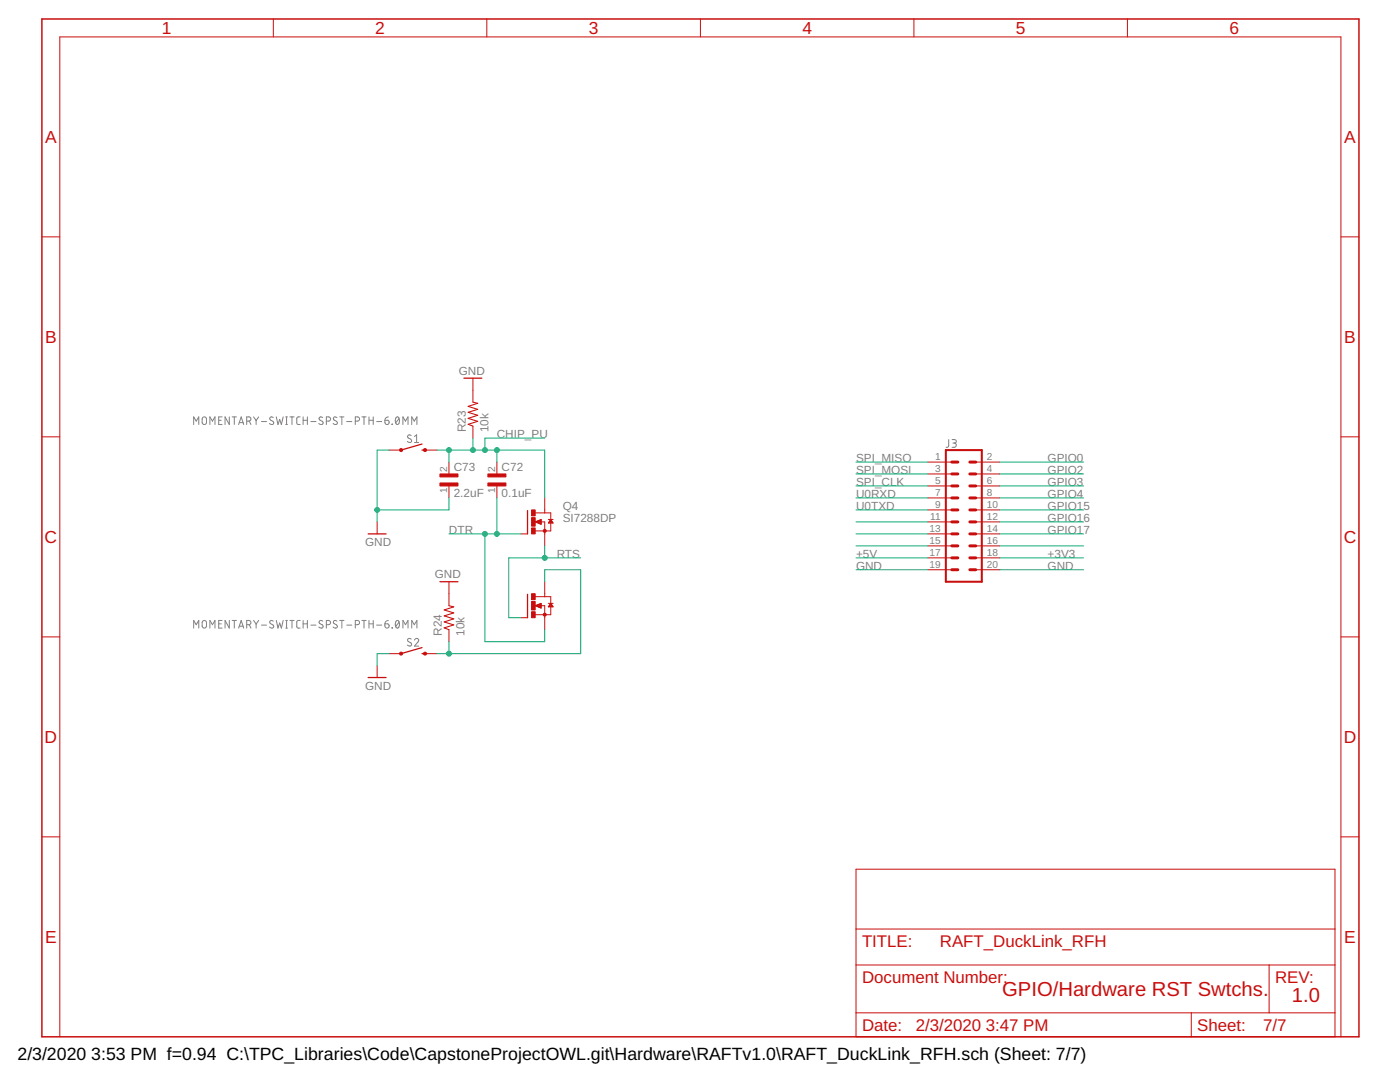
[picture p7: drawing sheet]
<svg xmlns="http://www.w3.org/2000/svg" width="279mm" height="216mm" viewBox="0 0 279 216" stroke-linecap="round" stroke-linejoin="round" font-family="sans-serif">
<g fill="none" stroke="#808080" stroke-width=".2">
<path d="M38.7 84.7v-1.5l.5 .8 .5-.8v1.5M40.5 83.3l.3-.1 .3 .1 .1 1a.43 .43 0 0 1-.4 .4 .43 .43 0 0 1-.5-.4zM41.9 84.7v-1.5l.5 .8 .5-.8v1.5M43.6 83.9h.6M44.3 83.2h-.7v1.5h.7M45.8 83.2v1.5l-.9-1.5v1.5M46.3 83.2h.9M46.8 83.2v1.5M47.6 84.7l.5-1.5 .5 1.5M47.8 84.3h.7M49.2 84h.5a.42 .42 0 0 0 .4-.4 .42 .42 0 0 0-.4-.4h-.5v1.5M49.7 84l.4 .7"/>
<path d="M50.6 83.2l.5 .7M51.1 83.9v.8M51.6 83.2l-.5 .7M52.2 84.1h1M54.5 83.3a.38 .38 0 0 0-.5-.1 .38 .38 0 0 0 0 .6l.5 .3a.39 .39 0 0 1 0 .6 .39 .39 0 0 1-.6-.1l-.1-.1M55.1 83.2l.4 1.5 .3-1 .4 1 .3-1.5M57 84.7h.4M57 83.2h.4M57.2 83.2v1.5M57.8 83.2h.9M58.3 83.2v1.5M59.9 83.2h-.5l-.2 .3 .1 1.1 .6 .1"/>
<path d="M60.5 83.9h.8M60.5 83.2v1.5M61.3 83.2v1.5M62 84.1h1.1M64.4 83.3l-.5-.1-.2 .3 .1 .3 .5 .3a.39 .39 0 0 1 .1 .6 .39 .39 0 0 1-.6-.1l-.2-.1M65.1 84h.5a.42 .42 0 0 0 .4-.4 .42 .42 0 0 0-.4-.4h-.5v1.5M67.2 83.3a.39 .39 0 0 0-.5-.1 .39 .39 0 0 0-.1 .5l.6 .4a.39 .39 0 0 1 0 .6 .39 .39 0 0 1-.6-.1l-.1-.1M67.8 83.2h.8M68.2 83.2v1.5M69.2 84.1h1M70.9 84h.4a.42 .42 0 0 0 .5-.4 .42 .42 0 0 0-.5-.4h-.4v1.5M72.2 83.2h.9"/>
<path d="M72.6 83.2v1.5M73.6 83.9h.9M73.6 83.2v1.5M74.5 83.2v1.5M75.2 84.1h1M76.8 83.9h.5a.43 .43 0 0 1 .4 .4 .43 .43 0 0 1-.5 .4 .43 .43 0 0 1-.4-.4zM77.5 83.2l-.6 .3-.1 .4M78.2 84.6l.1 .1zM79.1 83.3l.2-.1a.9 .9 0 0 1 0 1.5 .94 .94 0 0 1-.2-1.4zM79.7 83.5l-.7 .9M80.4 84.7v-1.5l.5 .8 .5-.8v1.5M82.1 86.9a.4 .4 0 0 0-.6-.1 .4 .4 0 0 0-.1 .5l.6 .4a.39 .39 0 0 1 0 .5 .39 .39 0 0 1-.6 0l-.1-.1"/>
<path d="M82.2 84.7v-1.5l.5 .8 .5-.8v1.5M82.7 87.1l.4-.3v1.5M82.7 88.3h.9M189.3 87.7v1.3l-.5 .3M190 87.7l.7 .1 .2 .2-.2 .4h-.5M190.4 88.4a.42 .42 0 0 1 .5 .4 .42 .42 0 0 1-.5 .5h-.4M38.7 125.3v-1.5l.5 .9 .5-.9v1.5M40.5 123.9l.3-.1 .3 .1 .1 1a.43 .43 0 0 1-.4 .4 .43 .43 0 0 1-.5-.4zM41.9 125.3v-1.5l.5 .9 .5-.9v1.5M43.6 124.5h.6M44.3 123.8h-.7v1.5h.7M45.8 123.8v1.5l-.9-1.5v1.5"/>
<path d="M46.3 123.8h.9M46.8 123.8v1.5M47.6 125.3l.5-1.5 .5 1.5M47.8 124.9h.7M49.2 124.7h.5a.42 .42 0 0 0 .4-.5 .42 .42 0 0 0-.4-.4h-.5v1.5M49.7 124.7l.4 .6M50.6 123.8l.5 .7M51.1 124.5v.8M51.6 123.8l-.5 .7M52.2 124.7h1M54.5 123.9a.38 .38 0 0 0-.5 0 .38 .38 0 0 0 0 .5l.5 .3a.39 .39 0 0 1 0 .6 .39 .39 0 0 1-.6-.1l-.1-.1M55.1 123.8l.4 1.5 .3-1 .4 1 .3-1.5"/>
<path d="M57 125.3h.4M57 123.8h.4M57.2 123.8v1.5M57.8 123.8h.9M58.3 123.8v1.5M59.9 123.8h-.5l-.2 .3 .1 1.1 .6 .1M60.5 123.8v1.5M60.5 124.5h.8M61.3 123.8v1.5M62 124.7h1.1M64.4 123.9l-.5-.1-.2 .3 .1 .3 .5 .3a.39 .39 0 0 1 .1 .6 .39 .39 0 0 1-.6-.1l-.2-.1M65.1 124.7h.5a.42 .42 0 0 0 .4-.5 .42 .42 0 0 0-.4-.4h-.5v1.5"/>
<path d="M67.2 123.9a.39 .39 0 0 0-.5-.1 .39 .39 0 0 0-.1 .6l.6 .3a.39 .39 0 0 1 0 .6 .39 .39 0 0 1-.6-.1l-.1-.1M67.8 123.8h.8M68.2 123.8v1.5M69.2 124.7h1M70.9 124.7h.4a.42 .42 0 0 0 .5-.5 .42 .42 0 0 0-.5-.4h-.4v1.5M72.2 123.8h.9M72.6 123.8v1.5M73.6 123.8v1.5M73.6 124.5h.9M74.5 123.8v1.5M75.2 124.7h1M76.8 124.5h.5a.43 .43 0 0 1 .4 .5 .43 .43 0 0 1-.5 .3 .43 .43 0 0 1-.4-.4z"/>
<path d="M77.5 123.8l-.6 .3-.1 .4M78.2 125.2l.1 .1zM79.1 123.9l.2-.1a.9 .9 0 0 1 0 1.5 .94 .94 0 0 1-.2-1.4zM79.7 124.1l-.7 .9M80.4 125.3v-1.5l.5 .9 .5-.9v1.5M82.1 127.5a.4 .4 0 0 0-.6-.1 .4 .4 0 0 0-.1 .6l.6 .3a.39 .39 0 0 1 0 .6 .39 .39 0 0 1-.6-.1l-.1-.1M82.2 125.3v-1.5l.5 .9 .5-.9v1.5M82.7 127.7a.41 .41 0 0 1 .6-.3 .41 .41 0 0 1 .1 .7l-.7 .8h.9"/>
</g>
<g fill="none" stroke="#c90d0c" stroke-width=".59">
<path d="M189.9 97h1.3M189.9 94.6h1.3M189.9 92.2h1.3M189.9 99.4h1.3M193.5 97h1.2M193.5 94.6h1.2M193.5 92.2h1.2M193.5 99.4h1.2M189.9 101.7h1.3M189.9 104.1h1.3M189.9 106.5h1.3M189.9 108.9h1.3"/>
<path d="M189.9 111.3h1.3M189.9 113.7h1.3M193.5 101.7h1.2M193.5 104.1h1.2M193.5 106.5h1.2M193.5 108.9h1.2M193.5 111.3h1.2M193.5 113.7h1.2"/>
</g>
<path d="M188.8 89.8h7.1v26.3h-7.1z" fill="none" stroke="#c90d0c" stroke-width=".4"/>
<g fill="none" stroke="#c90d0c" stroke-width=".2">
<path d="M54.5 3.8v3.6M97.2 3.8v3.6M139.8 3.8v3.6M182.4 3.8v3.6M225 3.8v3.6M8.4 47.3h3.5M267.6 47.3h3.6M94.4 75.5v4.7M8.4 87.2h3.5M77.6 89.8h2.4M84.8 89.8h2.4M89.6 92.2v2.4"/>
<path d="M89.6 97v2.4M94.4 85v2.4M99.2 92.2v2.4M99.2 97v2.4M108.7 99.4v2.9M185.2 92.2h4.7M185.2 94.6h4.7M185.2 97h4.7M185.2 99.4h4.7M194.7 92.2h4.8M194.7 94.6h4.8M194.7 97h4.8"/>
<path d="M194.7 99.4h4.8M267.6 87.2h3.6M75.3 104.1v2.4M89.6 116.1v4.8M103.9 106.5h1.4M106.8 104.1l1.2-.4v.9zM106.8 102.3h3.1v1.4M106.8 119.1h3.1v1.3M106.9 104.2h1.1M107 104.1h1M107.2 104.3h.8M107.3 103.9h.7"/>
<path d="M107.5 104.4h.5M107.5 103.8h.5M107.7 104.5h.3M107.8 103.7h.2M107.9 104.1h.8v4.8M108.7 116.1v3M109.4 103.7h1M109.5 104.3h.8M109.6 104.2h.7M109.6 104.1h.6M109.7 103.9h.4M109.8 103.8h.2"/>
<path d="M109.9 103.7h.1M109.9 104.3v1.6h-3.1M109.9 103.7l.5 .7h-1zM185.2 101.7h4.7M185.2 104.1h4.7M185.2 106.5h4.7M185.2 108.9h4.7M185.2 111.3h4.7M185.2 113.7h4.7M194.7 101.7h4.8M194.7 104.1h4.8M194.7 106.5h4.8"/>
<path d="M194.7 108.9h4.8M194.7 111.3h4.8M194.7 113.7h4.8M8.4 127.1h3.5M75.3 132.8v2.4M77.6 130.4h2.4M84.8 130.4h2.4M89.6 125.6v2.4M103.9 123.3h1.4M106.8 120.9l1.2-.5v.9zM106.9 120.9h1.1M107 120.8h1"/>
<path d="M107.2 121h.8M107.2 120.7h.8M107.5 121.1h.5M107.5 120.6h.5M107.8 121.2h.2M107.8 120.5h.2M107.9 120.9h.8v4.7M109.4 120.4h1M109.5 121h.8M109.6 120.9h.7M109.6 120.8h.6M109.7 120.7h.4"/>
<path d="M109.8 120.6h.2M109.9 120.5h.1M109.9 121v1.7h-3.1M109.9 120.4l.5 .7h-1zM267.6 127.1h3.6M8.4 167h3.5M170.8 173.4h95.6v33.5h-95.6zM267.6 167h3.6M170.8 192.6h95.6M170.8 185.4h95.6M253.3 192.6v9.5M11.9 206.9v-199.5h255.7v199.5"/>
<path d="M170.8 202.1h95.6M237.7 202.1v4.8"/>
</g>
<path d="M92.6 75.5h3.6M84.2 89.8h.6M84.2 88.6l-4.2 1.2M73.5 106.5h3.5M87.8 116.1h3.6M105.3 101.9v4.6M105.3 118.6v4.7M73.5 135.2h3.5M84.2 130.4h.6M84.2 129.2l-4.2 1.2" fill="none" stroke="#c90d0c" stroke-width=".25"/>
<g fill="#c90d0c" stroke="#c90d0c" stroke-width=".2">
<path d="M108.5 105.7h.4l.1 .2-.1 .3h-.4l-.1-.3z" fill-rule="evenodd"/>
<path d="M108.5 122.4h.4l.1 .3-.1 .2h-.4l-.1-.2z" fill-rule="evenodd"/>
<path d="M84.6 89.6h.4v.4h-.4l-.1-.2z" fill-rule="evenodd"/>
<path d="M84.6 130.2h.4v.4h-.4l-.1-.2z" fill-rule="evenodd"/>
<circle cx="80" cy="89.8" r=".31"/>
<circle cx="80" cy="130.4" r=".31"/>
</g>
<g fill="#c90d0c" stroke="#c90d0c" stroke-width=".2">
<path d="M106.1 105.3h.7v1.2h-.7z"/>
<path d="M106.1 101.7h.7v1.2h-.7z"/>
<path d="M106.1 103.3h.7v1.7h-.7z"/>
<path d="M106.1 122.1h.7v1.2h-.7z"/>
<path d="M106.1 118.5h.7v1.2h-.7z"/>
<path d="M106.1 120h.7v1.7h-.7z"/>
<path d="M97.4 96.4h3.6v.6h-3.6z"/>
<path d="M97.4 94.6h3.6v.6h-3.6z"/>
<path d="M87.8 96.4h3.6v.6h-3.6z"/>
<path d="M87.8 94.6h3.6v.6h-3.6z"/>
</g>
<path d="M94.4 80.2l.9 .3-1.9 .6 1.9 .6-1.9 .6 1.9 .6-1.9 .6 1.9 .6-1.9 .6 1 .3M89.6 120.9l1 .2-2 .6 2 .6-2 .6 2 .6-2 .6 2 .6-2 .6 1 .3" fill="none" stroke="#c90d0c" stroke-width=".21"/>
<path d="M8.4 3.8h262.8v203.1h-262.8z" fill="none" stroke="#c90d0c" stroke-width=".3"/>
<g fill="none" stroke="#0dab76" stroke-width=".2">
<path d="M77.6 89.8h-2.3v14.3M87.2 89.8h21.5v9.6M89.6 99.4v2.3h-14.3M89.6 89.8v2.4M94.4 87.4v2.4M99.2 89.8v2.4M99.2 99.4v7.1M108.7 87.4h-11.9v2.4M170.8 92.2h14.4M170.8 94.6h14.4M170.8 97h14.4M170.8 99.4h14.4"/>
<path d="M199.5 92.2h16.7M199.5 94.6h16.7M199.5 97h16.7M199.5 99.4h16.7M89.6 106.5h14.3M96.8 106.5v21.5h11.9v-2.4M108.7 108.9v2.4M108.7 116.1v-2.4h7.2v16.7h-28.7M115.9 111.3h-14.4v12h2.4M170.8 101.7h14.4M170.8 104.1h14.4M170.8 106.5h14.4"/>
<path d="M170.8 108.9h14.4M170.8 111.3h14.4M170.8 113.7h14.4M199.5 101.7h16.7M199.5 104.1h16.7M199.5 106.5h16.7M199.5 108.9h16.7M199.5 111.3h16.7M199.5 113.7h16.7M77.6 130.4h-2.3v2.4M89.6 128v2.4"/>
</g>
<g fill="#0dab76" stroke="#0dab76" stroke-width=".2">
<circle cx="99.2" cy="89.8" r=".49"/>
<circle cx="96.8" cy="89.8" r=".49"/>
<circle cx="94.4" cy="89.8" r=".49"/>
<circle cx="89.6" cy="89.8" r=".49"/>
<circle cx="99.2" cy="106.5" r=".49"/>
<circle cx="96.8" cy="106.5" r=".49"/>
<circle cx="75.3" cy="101.7" r=".49"/>
<circle cx="108.7" cy="111.3" r=".49"/>
<circle cx="89.6" cy="130.4" r=".49"/>
</g>
<g font-size="4" fill="#c90d0c">
<text x="200" y="198.8">GPIO/Hardware RST Swtchs.</text>
<text x="257.8" y="200">1.0</text>
</g>
<g font-size="3.5" fill="#c90d0c">
<text x="32.3" y="6.8">1</text>
<text x="74.9" y="6.8">2</text>
<text x="117.5" y="6.8">3</text>
<text x="160.1" y="6.8">4</text>
<text x="202.7" y="6.8">5</text>
<text x="245.4" y="6.8">6</text>
<text x="9" y="28.5">A</text>
<text x="268.3" y="28.5">A</text>
<text x="9" y="68.5">B</text>
<text x="268.3" y="68.5">B</text>
<text x="8.9" y="108.4">C</text>
<text x="268.2" y="108.4">C</text>
<text x="8.9" y="148.3">D</text>
<text x="268.2" y="148.3">D</text>
<text x="9" y="188.2">E</text>
<text x="268.3" y="188.2">E</text>
</g>
<g font-size="3.5">
<text x="3.5" y="211.4">2/3/2020</text>
<text x="18.2" y="211.4">3:53 PM f=0.94 C:\TPC_Libraries\Code\CapstoneProjectOWL.git\Hardware\RAFTv1.0\RAFT_DuckLink_RFH.sch (Sheet: 7/7)</text>
</g>
<g font-size="3.4" fill="#c90d0c">
<text x="172" y="189">TITLE:</text>
<text x="187.6" y="189">RAFT_DuckLink_RFH</text>
<text x="172" y="196.1">Document Number:</text>
<text x="254.5" y="196.1">REV:</text>
<text x="172" y="205.7">Date:</text>
<text x="182.8" y="205.7">2/3/2020</text>
<text x="196.8" y="205.7">3:47 PM</text>
<text x="238.9" y="205.7">Sheet:</text>
<text x="252.1" y="205.7">7/7</text>
</g>
<g font-size="2.3" fill="#808080">
<text x="91.6" y="74.7">GND</text>
<text x="93" y="86.2" transform="rotate(-90 93 86.2)">R23</text>
<text x="97.5" y="86.2" transform="rotate(-90 97.5 86.2)">10k</text>
<text x="99.2" y="87.4">CHIP_PU</text>
<text x="90.6" y="94">C73</text>
<text x="100.1" y="94">C72</text>
<text x="170.8" y="92.2">SPI_MISO</text>
<text x="170.8" y="94.6">SPI_MOSI</text>
<text x="209.1" y="92.2">GPIO0</text>
<text x="209.1" y="94.6">GPIO2</text>
<text x="90.6" y="99.1">2.2uF</text>
<text x="100.1" y="99.1">0.1uF</text>
<text x="112.3" y="101.7">Q4</text>
<text x="170.8" y="97">SPI_CLK</text>
<text x="170.8" y="99.4">U0RXD</text>
<text x="170.8" y="101.7">U0TXD</text>
<text x="209.1" y="97">GPIO3</text>
<text x="209.1" y="99.4">GPIO4</text>
<text x="209.1" y="101.7">GPIO15</text>
<text x="89.6" y="106.5">DTR</text>
<text x="112.3" y="104.1">SI7288DP</text>
<text x="209.1" y="106.5">GPIO17</text>
<text x="209.1" y="104.1">GPIO16</text>
<text x="72.9" y="108.9">GND</text>
<text x="111.1" y="111.3">RTS</text>
<text x="170.8" y="111.3">+5V</text>
<text x="170.8" y="113.7">GND</text>
<text x="209.1" y="111.3">+3V3</text>
<text x="209.1" y="113.7">GND</text>
<text x="86.8" y="115.4">GND</text>
<text x="88.2" y="126.8" transform="rotate(-90 88.2 126.8)">R24</text>
<text x="92.7" y="126.8" transform="rotate(-90 92.7 126.8)">10k</text>
<text x="72.9" y="137.6">GND</text>
</g>
<g font-size="2" fill="#808080">
<text x="89.3" y="94.2" transform="rotate(-90 89.3 94.2)">2</text>
<text x="98.8" y="94.2" transform="rotate(-90 98.8 94.2)">2</text>
<text x="186.6" y="91.9">1</text>
<text x="186.6" y="94.2">3</text>
<text x="196.9" y="91.9">2</text>
<text x="196.9" y="94.2">4</text>
<text x="89.3" y="98.4" transform="rotate(-90 89.3 98.4)">1</text>
<text x="98.8" y="98.4" transform="rotate(-90 98.8 98.4)">1</text>
<text x="186.6" y="96.6">5</text>
<text x="186.6" y="99">7</text>
<text x="186.6" y="101.4">9</text>
<text x="196.9" y="96.6">6</text>
<text x="196.9" y="99">8</text>
<text x="196.9" y="101.4">10</text>
<text x="185.5" y="106.2">13</text>
<text x="185.7" y="103.8">11</text>
<text x="196.9" y="103.8">12</text>
<text x="196.9" y="106.2">14</text>
<text x="185.5" y="108.6">15</text>
<text x="185.5" y="111">17</text>
<text x="185.5" y="113.4">19</text>
<text x="196.9" y="108.6">16</text>
<text x="196.9" y="111">18</text>
<text x="196.9" y="113.4">20</text>
</g>
</svg>
